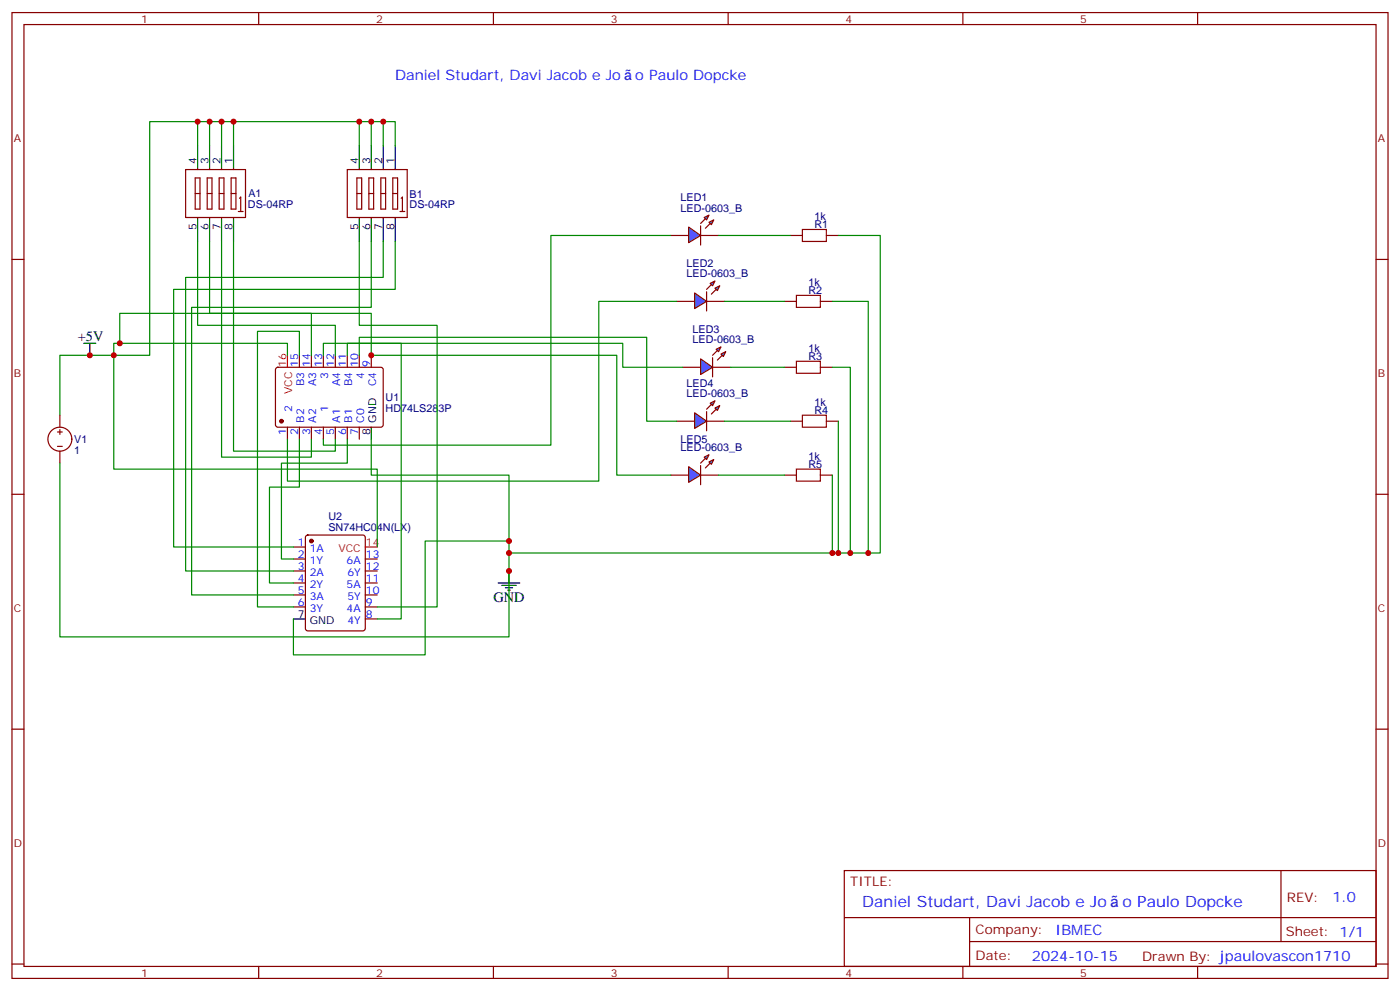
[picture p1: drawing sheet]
<svg xmlns="http://www.w3.org/2000/svg" width="412mm" height="292mm" viewBox="0 0 412 292" stroke-linecap="round" stroke-linejoin="round" font-family="sans-serif">
<g fill="none" stroke="#870000" stroke-width=".35">
<path d="M3.5 3.7h405.4v284.3h-405.4zM7.1 7.2h398.2v277.3h-398.2zM76.2 3.7v3.5M145.3 3.7v3.5M214.5 3.7v3.5M283.6 3.7v3.5M352.8 3.7v3.5M54.7 49.9h17.6v14.1h-17.6zM57.5 52.4h1.4v9.2h-1.4zM57.5 57h1.4M61 52.4h1.4v9.2h-1.4zM61 57h1.4"/>
<path d="M64.6 52.4h1.4v9.2h-1.4zM64.6 57h1.4M68.1 52.4h1.4v9.2h-1.4zM68.1 57h1.4M70.6 58.4l.3-.4v4.3M102.3 49.9h17.6v14.1h-17.6zM105.1 52.4h1.4v9.2h-1.4zM105.1 57h1.4M108.7 52.4h1.4v9.2h-1.4zM108.7 57h1.4M112.2 52.4h1.4v9.2h-1.4zM112.2 57h1.4"/>
<path d="M115.7 52.4h1.4v9.2h-1.4zM115.7 57h1.4M118.2 58.4l.3-.4v4.3M3.5 76.4h3.6M70.2 62.3h1.4M117.8 62.3h1.4M405.3 76.4h3.6M81.4 108.3l.4-.2 30.7 .1 .4 .6-.1 16.5-.6 .5-30.6-.1-.5-.6v-16.3zM88.2 104.6v3.5M91.7 104.6v3.5M95.2 104.6v3.5M98.8 104.6v3.5"/>
<path d="M102.3 104.6v3.5M105.8 104.6v3.5M109.4 104.6v3.5M84.7 125.8v3.5M88.2 125.8v3.5M91.7 125.8v3.5M95.2 125.8v3.5M98.8 125.8v3.5M102.3 125.8v3.5M105.8 125.8v3.5M3.5 145.5h3.6M405.3 145.5h3.6"/>
<path d="M3.5 214.7h3.6M405.3 214.7h3.6M248.7 256.3h156.6v28.2h-156.6zM377.3 256.3v20.9M248.7 270.1h156.5M285.6 277.2h119.6M285.6 270.1v14.2M3.5 283.8h3.6M76.2 284.5v3.5M145.3 284.5v3.5M214.5 284.5v3.5M283.6 284.5v3.5"/>
<path d="M352.8 284.5v3.5M405.3 283.8h3.6"/>
</g>
<g fill="none" stroke="#000" stroke-width=".35">
<path d="M58.2 42.9v7M61.7 42.9v7M65.3 42.9v7M68.8 42.9v7M105.8 42.9v7M109.4 42.9v7M112.9 42.9v7M116.4 42.9v7M58.2 64v7.1M61.7 64v7.1M65.3 64v7.1M68.8 64v7.1"/>
<path d="M105.8 64v7.1M109.4 64v7.1M112.9 64v7.1M116.4 64v7.1M24.7 101.1h3.5M26.5 101.1v3.5M109.4 125.8v3.5"/>
</g>
<circle cx="82.9" cy="124" r=".53" fill="#870000" stroke="#870000" stroke-width=".35"/>
<path d="M84.7 104.6v3.5" fill="none" stroke="#f00" stroke-width=".35"/>
<path d="M202.8 66.9l3.6 2.4-3.6 2.1z" fill="#09f" stroke="#870000" stroke-width=".35"/>
<path d="M206.4 66.5v5.6z" fill="#f00" stroke="#870000" stroke-width=".35"/>
<g fill="#870000" stroke="#870000" stroke-width=".35">
<path d="M206.4 65.8l1.4-1.4z"/>
<path d="M209.2 65.8l-1.4 1.4z"/>
</g>
<g fill="#09f" stroke="#870000" stroke-width=".35">
<path d="M207.4 64l1.4-.7-.7 1.4z"/>
<path d="M208.8 65.4l1.5-.7-.8 1.4z"/>
</g>
<path d="M197.6 69.3h5.2M206.4 69.3h5.3" fill="none" stroke="#870000" stroke-width=".35"/>
<path d="M204.6 86.3l3.5 2.4-3.5 2.1z" fill="#09f" stroke="#870000" stroke-width=".35"/>
<path d="M208.1 85.9v5.6z" fill="#f00" stroke="#870000" stroke-width=".35"/>
<g fill="#870000" stroke="#870000" stroke-width=".35">
<path d="M208.1 85.2l1.4-1.4z"/>
<path d="M209.5 86.6l1.5-1.4z"/>
</g>
<g fill="#09f" stroke="#870000" stroke-width=".35">
<path d="M209.2 83.4l1.4-.7-.7 1.4z"/>
<path d="M210.6 84.8l1.4-.7-.7 1.4z"/>
</g>
<path d="M199.3 88.7h5.3M208.1 88.7h5.3" fill="none" stroke="#870000" stroke-width=".35"/>
<path d="M206.4 105.7l3.5 2.4-3.5 2.1z" fill="#09f" stroke="#870000" stroke-width=".35"/>
<path d="M209.9 105.3v5.6z" fill="#f00" stroke="#870000" stroke-width=".35"/>
<g fill="#870000" stroke="#870000" stroke-width=".35">
<path d="M209.9 104.6l1.4-1.4z"/>
<path d="M211.3 106l1.4-1.4z"/>
</g>
<g fill="#09f" stroke="#870000" stroke-width=".35">
<path d="M211 102.8l1.4-.7-.7 1.4z"/>
<path d="M212.4 104.2l1.4-.7-.7 1.5z"/>
</g>
<path d="M201.1 108.1h5.3M209.9 108.1h5.3" fill="none" stroke="#870000" stroke-width=".35"/>
<path d="M204.6 121.5l3.5 2.5-3.5 2.1z" fill="#09f" stroke="#870000" stroke-width=".35"/>
<path d="M208.1 121.2v5.6z" fill="#f00" stroke="#870000" stroke-width=".35"/>
<g fill="#870000" stroke="#870000" stroke-width=".35">
<path d="M208.1 120.5l1.4-1.4z"/>
<path d="M211 120.5l-1.5 1.4z"/>
</g>
<g fill="#09f" stroke="#870000" stroke-width=".35">
<path d="M209.2 118.7l1.4-.7-.7 1.4z"/>
<path d="M210.6 120.1l1.4-.7-.7 1.4z"/>
</g>
<path d="M199.3 124h5.3M208.1 124h5.3" fill="none" stroke="#870000" stroke-width=".35"/>
<path d="M202.8 137.4l3.6 2.5-3.6 2.1z" fill="#09f" stroke="#870000" stroke-width=".35"/>
<path d="M206.4 137.1v5.6z" fill="#f00" stroke="#870000" stroke-width=".35"/>
<g fill="#870000" stroke="#870000" stroke-width=".35">
<path d="M206.4 136.3l1.4-1.4z"/>
<path d="M209.2 136.3l-1.4 1.5z"/>
</g>
<g fill="#09f" stroke="#870000" stroke-width=".35">
<path d="M207.4 134.6l1.4-.7-.7 1.4z"/>
<path d="M208.8 136l1.5-.7-.8 1.4z"/>
</g>
<g fill="none" stroke="#870000" stroke-width=".35">
<path d="M232.8 69.3h3.6M243.4 69.3h3.5M231.1 88.7h3.5M241.7 88.7h3.5M231.1 108.1h3.5M241.7 108.1h3.5M16.9 127.2h1.4M16.9 131.4h1.4M17.6 122.2v3.6M17.6 126.5v1.4M17.6 132.8v3.5M197.6 139.9h5.2"/>
<path d="M206.4 139.9h5.3M231.1 139.9h3.5M232.8 124h3.6M241.7 139.9h3.5M243.4 124h3.5M90.2 157.7l.5-.2h16.2l.6 .4 .1 27.1-.5 .7h-16.4l-.7-.4v-27.1zM86.4 161h3.6M86.4 164.6h3.6M86.4 168.1h3.6M86.4 171.6h3.6M86.4 175.2h3.6M86.4 178.7h3.6"/>
<path d="M107.6 164.6h3.5M107.6 168.1h3.5M107.6 171.6h3.5M107.6 175.2h3.5M107.6 178.7h3.5M107.6 182.2h3.5"/>
<circle cx="17.6" cy="129.3" r="3.5"/>
</g>
<path d="M146.8 171.6h6.3M147.8 172.3h4.2M148.9 173h2.1M149.6 173.7h.7M149.9 168.1v3.5M86.4 182.2h3.6" fill="none" stroke="#000" stroke-width=".35"/>
<path d="M236.4 67.6h7v3.5h-7zM234.6 87h7.1v3.5h-7.1zM234.6 106.4h7.1v3.5h-7.1zM234.6 138.1h7.1v3.5h-7.1zM236.4 122.2h7v3.6h-7z" fill="none" stroke="#a10000" stroke-width=".35"/>
<g fill="none" stroke="#008700" stroke-width=".35">
<path d="M58.2 35.8v7.1M61.7 35.8v7.1M65.3 35.8v7.1M68.8 35.8v7.1M105.8 35.8v7.1M109.4 35.8v7.1M112.9 35.8v7.1M116.4 42.9v-7.1h-72.3v68.8h-26.5v17.6M58.2 71.1v24.7h40.6v8.8M61.7 71.1v21.2h30v12.3M65.3 71.1v63.5h26.4v-5.3M68.8 71.1v61.7h30v-3.5"/>
<path d="M105.8 71.1v24.7h23v82.9h-17.7M109.4 71.1v19.4h-53v84.7h30M112.9 71.1v10.6h-58.2v86.4h31.7M116.4 71.1v14.1h-65.2v75.8h35.2M197.6 69.3h-35.3v61.8h-67.1v-1.8M211.7 69.3h21.1M246.9 69.3h12.4v93.5h-109.4M199.3 88.7h-22.9v52.9h-91.7v-12.3M213.4 88.7h17.7M245.2 88.7h10.6v74.1M35.3 101.1v-8.8h74.1v12.3h72.3v35.3h15.9M84.7 104.6v-3.5h-51.2v37h77.6v22.9"/>
<path d="M88.2 104.6v-7.1h-12.4v81.2h10.6M95.2 104.6v-3.5h88.2v7h17.7M102.3 104.6v-3.5h15.9v81.1h-7.1M105.8 104.6v-5.3h84.7v24.7h8.8M215.2 108.1h15.9M245.2 108.1h5.3v54.7M88.2 129.3v14.1h-8.8v28.2h7M102.3 129.3v7h-19.4v28.3h3.5M109.4 129.3v10.6h40.5v47.6h-132.3v-51.2M211.7 139.9h19.4M213.4 124h19.4M245.2 139.9v22.9"/>
<path d="M246.9 124v38.8M149.9 159.3h-24.7v33.5h-38.8v-10.6"/>
</g>
<circle cx="91.7" cy="159.3" r=".53" fill="#870000" stroke="#870000" stroke-width=".35"/>
<path d="M107.6 161h3.5" fill="none" stroke="#f00" stroke-width=".35"/>
<g fill="#c00">
<circle cx="112.9" cy="35.8" r=".88"/>
<circle cx="109.4" cy="35.8" r=".88"/>
<circle cx="105.8" cy="35.8" r=".88"/>
<circle cx="68.8" cy="35.8" r=".88"/>
<circle cx="65.3" cy="35.8" r=".88"/>
<circle cx="61.7" cy="35.8" r=".88"/>
<circle cx="58.2" cy="35.8" r=".88"/>
<circle cx="33.5" cy="104.6" r=".88"/>
<circle cx="149.9" cy="159.3" r=".88"/>
<circle cx="35.3" cy="101.1" r=".88"/>
<circle cx="149.9" cy="162.8" r=".88"/>
<circle cx="245.2" cy="162.8" r=".88"/>
<circle cx="250.5" cy="162.8" r=".88"/>
<circle cx="255.8" cy="162.8" r=".88"/>
<circle cx="246.9" cy="162.8" r=".88"/>
<circle cx="109.4" cy="104.6" r=".88"/>
<circle cx="26.5" cy="104.6" r=".88"/>
<circle cx="149.9" cy="168.1" r=".88"/>
</g>
<g font-size="4.6" fill="#00f">
<text x="254" y="266.9">Daniel Studart, Davi Jacob e Jo</text>
<text x="330.6" y="266.9">o Paulo Dopcke</text>
</g>
<g font-size="4.2" fill="#00f">
<text x="116.4" y="23.5">Daniel Studart, Davi Jacob e Jo</text>
<text x="187.1" y="23.5">o Paulo Dopcke</text>
<text x="392.5" y="265.6">1.0</text>
<text x="310.9" y="275.1">IBMEC</text>
<text x="304" y="282.9">2024-10-15</text>
</g>
<g font-size="4.2">
<text x="22.9" y="100.4">+5V</text>
<text x="145.3" y="177.3">GND</text>
</g>
<g font-size="3.9" fill="#800">
<text x="250.5" y="260.9">TITLE:</text>
<text x="379.1" y="265.6">REV:</text>
<text x="287.4" y="275.1">Company:</text>
<text x="378.7" y="275.7">Sheet: 1/1</text>
<text x="287.4" y="282.8">Date:</text>
<text x="336.4" y="282.8">Drawn By: jpaulovascon1710</text>
</g>
<g font-size="3.2" fill="#800">
<text x="41.6" y="6.7">1</text>
<text x="110.8" y="6.7">2</text>
<text x="179.9" y="6.7">3</text>
<text x="249.1" y="6.7">4</text>
<text x="318.2" y="6.7">5</text>
<text x="4.1" y="41.8">A</text>
<text x="405.9" y="41.8">A</text>
<text x="4.1" y="110.9">B</text>
<text x="405.9" y="110.9">B</text>
<text x="4.1" y="180.1">C</text>
<text x="405.9" y="180.1">C</text>
<text x="4.1" y="249.2">D</text>
<text x="405.9" y="249.2">D</text>
<text x="41.6" y="287.5">1</text>
<text x="110.8" y="287.5">2</text>
<text x="179.9" y="287.5">3</text>
<text x="249.1" y="287.5">4</text>
<text x="318.2" y="287.5">5</text>
</g>
<g font-size="3.2">
<text x="57.9" y="48.2" transform="rotate(-90 57.9 48.2)">4</text>
<text x="61.4" y="48.2" transform="rotate(-90 61.4 48.2)">3</text>
<text x="64.9" y="48.2" transform="rotate(-90 64.9 48.2)">2</text>
<text x="68.4" y="48.2" transform="rotate(-90 68.4 48.2)">1</text>
<text x="105.5" y="48.2" transform="rotate(-90 105.5 48.2)">4</text>
<text x="109" y="48.2" transform="rotate(-90 109 48.2)">3</text>
<text x="112.5" y="48.2" transform="rotate(-90 112.5 48.2)">2</text>
<text x="116.1" y="48.2" transform="rotate(-90 116.1 48.2)">1</text>
<text x="57.9" y="67.8" transform="rotate(-90 57.9 67.8)">5</text>
<text x="61.4" y="67.8" transform="rotate(-90 61.4 67.8)">6</text>
<text x="64.9" y="67.8" transform="rotate(-90 64.9 67.8)">7</text>
<text x="68.4" y="67.8" transform="rotate(-90 68.4 67.8)">8</text>
<text x="105.5" y="67.8" transform="rotate(-90 105.5 67.8)">5</text>
<text x="109" y="67.8" transform="rotate(-90 109 67.8)">6</text>
<text x="112.5" y="67.8" transform="rotate(-90 112.5 67.8)">7</text>
<text x="116.1" y="67.8" transform="rotate(-90 116.1 67.8)">8</text>
<text x="110.8" y="124.5" transform="rotate(-90 110.8 124.5)">GND</text>
<text x="109" y="128" transform="rotate(-90 109 128)">8</text>
<text x="87.8" y="181.9">7</text>
<text x="91.3" y="183.6">GND</text>
</g>
<g font-size="3.2" fill="#000080">
<text x="73.2" y="58.1">A1</text>
<text x="120.6" y="58.2">B1</text>
<text x="200.5" y="59.2">LED1</text>
<text x="73" y="61.3">DS-04RP</text>
<text x="120.6" y="61.3">DS-04RP</text>
<text x="200.5" y="62.3">LED-0603_B</text>
<text x="239.9" y="64.7">1k</text>
<text x="239.9" y="67.2">R1</text>
<text x="202.2" y="81.7">LED-0603_B</text>
<text x="202.2" y="78.6">LED2</text>
<text x="238.1" y="84.1">1k</text>
<text x="238.1" y="86.6">R2</text>
<text x="204" y="101.1">LED-0603_B</text>
<text x="204" y="98">LED3</text>
<text x="238.1" y="103.5">1k</text>
<text x="238.1" y="106">R3</text>
<text x="202.2" y="113.9">LED4</text>
<text x="113.6" y="118.2">U1</text>
<text x="202.2" y="116.9">LED-0603_B</text>
<text x="239.9" y="119.4">1k</text>
<text x="113.6" y="121.2">HD74LS283P</text>
<text x="239.9" y="121.9">R4</text>
<text x="21.9" y="130.6">V1</text>
<text x="200.5" y="130.4">LED5</text>
<text x="21.9" y="133.6">1</text>
<text x="200.5" y="132.8">LED-0603_B</text>
<text x="238.1" y="135.3">1k</text>
<text x="238.1" y="137.8">R5</text>
<text x="96.7" y="153.2">U2</text>
<text x="96.7" y="156.2">SN74HC04N(LX)</text>
</g>
<g font-size="3.2" fill="#f00">
<text x="84.3" y="107.9" transform="rotate(-90 84.3 107.9)">16</text>
<text x="86.1" y="116" transform="rotate(-90 86.1 116)">VCC</text>
<text x="107.8" y="160.7">14</text>
<text x="99.7" y="162.5">VCC</text>
</g>
<g font-size="3.2" fill="#00f">
<text x="87.8" y="107.9" transform="rotate(-90 87.8 107.9)">15</text>
<text x="91.4" y="107.9" transform="rotate(-90 91.4 107.9)">14</text>
<text x="94.9" y="107.9" transform="rotate(-90 94.9 107.9)">13</text>
<text x="98.4" y="107.9" transform="rotate(-90 98.4 107.9)">12</text>
<text x="102" y="107.9" transform="rotate(-90 102 107.9)">11</text>
<text x="105.5" y="107.9" transform="rotate(-90 105.5 107.9)">10</text>
<text x="109" y="107.9" transform="rotate(-90 109 107.9)">9</text>
<text x="89.6" y="113.6" transform="rotate(-90 89.6 113.6)">B3</text>
<text x="93.1" y="113.6" transform="rotate(-90 93.1 113.6)">A3</text>
<text x="96.7" y="111.4" transform="rotate(-90 96.7 111.4)">3</text>
<text x="100.2" y="113.6" transform="rotate(-90 100.2 113.6)">A4</text>
<text x="103.7" y="113.6" transform="rotate(-90 103.7 113.6)">B4</text>
<text x="107.2" y="111.4" transform="rotate(-90 107.2 111.4)">4</text>
<text x="110.8" y="113.7" transform="rotate(-90 110.8 113.7)">C4</text>
<text x="86.1" y="121.3" transform="rotate(-90 86.1 121.3)">2</text>
<text x="89.6" y="124.5" transform="rotate(-90 89.6 124.5)">B2</text>
<text x="93.1" y="124.5" transform="rotate(-90 93.1 124.5)">A2</text>
<text x="96.7" y="121.3" transform="rotate(-90 96.7 121.3)">1</text>
<text x="100.2" y="124.5" transform="rotate(-90 100.2 124.5)">A1</text>
<text x="103.7" y="124.5" transform="rotate(-90 103.7 124.5)">B1</text>
<text x="107.2" y="124.5" transform="rotate(-90 107.2 124.5)">C0</text>
<text x="84.3" y="128" transform="rotate(-90 84.3 128)">1</text>
<text x="87.8" y="128" transform="rotate(-90 87.8 128)">2</text>
<text x="91.4" y="128" transform="rotate(-90 91.4 128)">3</text>
<text x="94.9" y="128" transform="rotate(-90 94.9 128)">4</text>
<text x="98.4" y="128" transform="rotate(-90 98.4 128)">5</text>
<text x="102" y="128" transform="rotate(-90 102 128)">6</text>
<text x="105.5" y="128" transform="rotate(-90 105.5 128)">7</text>
<text x="87.8" y="160.7">1</text>
<text x="87.8" y="164.2">2</text>
<text x="87.8" y="167.7">3</text>
<text x="91.3" y="162.5">1A</text>
<text x="91.3" y="166">1Y</text>
<text x="102.1" y="166">6A</text>
<text x="107.8" y="167.7">12</text>
<text x="107.8" y="164.2">13</text>
<text x="87.8" y="171.3">4</text>
<text x="91.3" y="169.5">2A</text>
<text x="91.3" y="173">2Y</text>
<text x="102.1" y="173">5A</text>
<text x="102.3" y="169.5">6Y</text>
<text x="107.8" y="171.3">11</text>
<text x="87.8" y="174.8">5</text>
<text x="87.8" y="178.3">6</text>
<text x="91.3" y="176.6">3A</text>
<text x="102.3" y="176.6">5Y</text>
<text x="107.8" y="178.3">9</text>
<text x="107.8" y="174.8">10</text>
<text x="91.3" y="180.1">3Y</text>
<text x="102.1" y="180.1">4A</text>
<text x="102.3" y="183.6">4Y</text>
<text x="107.8" y="181.9">8</text>
</g>
</svg>
